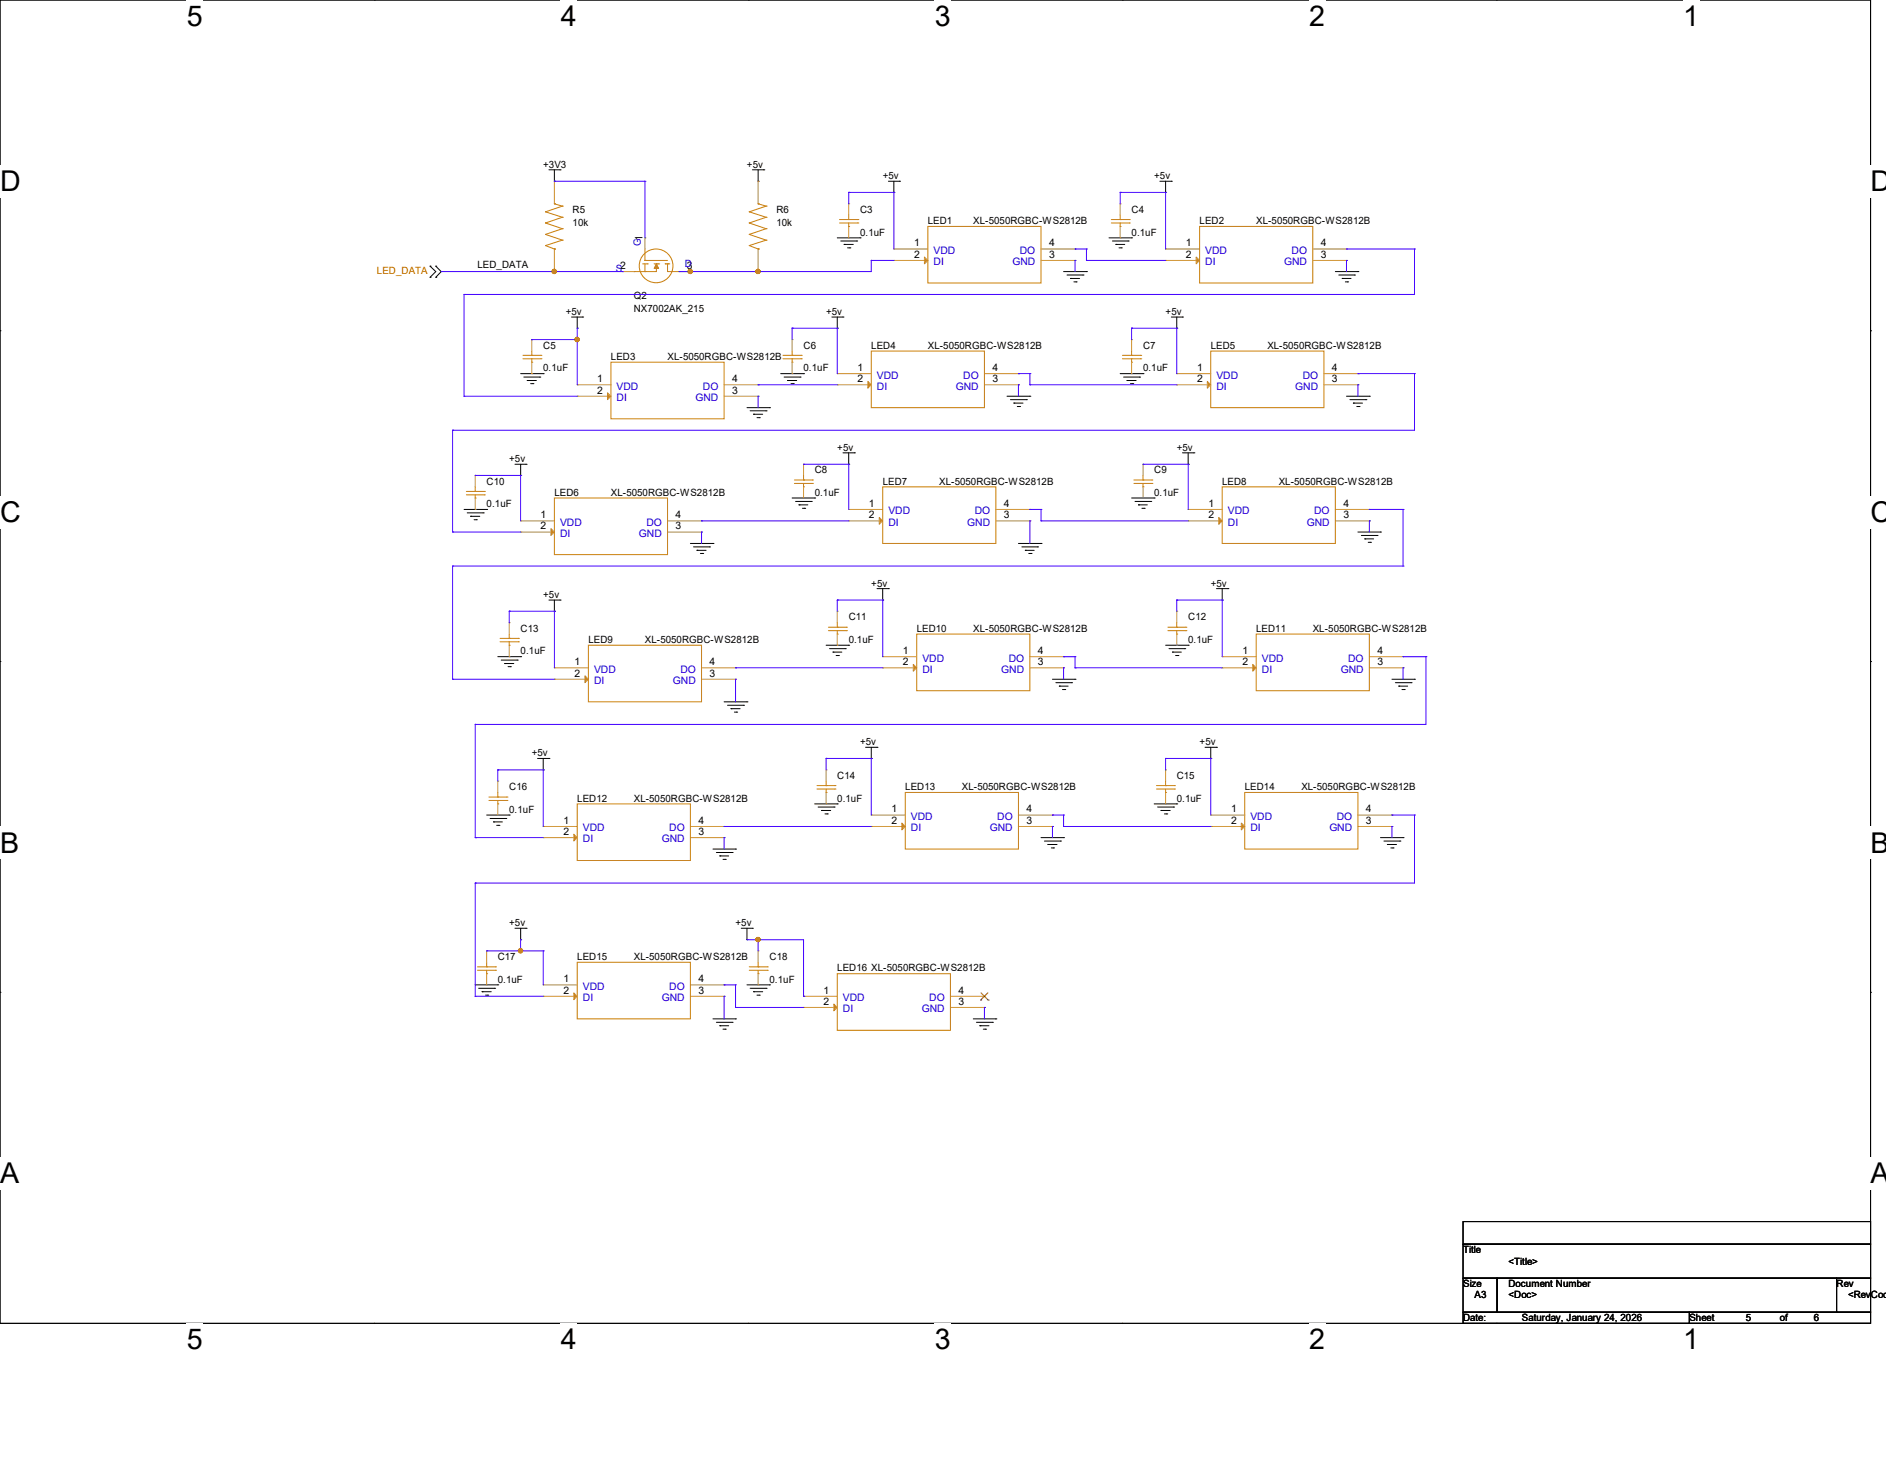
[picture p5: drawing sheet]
<svg xmlns="http://www.w3.org/2000/svg" width="279mm" height="216mm" viewBox="0 0 279 216" stroke-linecap="round" stroke-linejoin="round" font-family="sans-serif">
<path d="M0 0h277.1v196h-277.1z" fill="none" stroke="#000" stroke-width=".15"/>
<g fill="#fff">
<path d="M27.7 0h2.4v4.7h-2.4z"/>
<path d="M27.7 196h2.4v4.7h-2.4z"/>
</g>
<path d="M55.4 0h.1M55.4 196h.1" fill="none" stroke="#000" stroke-width=".15"/>
<g fill="#fff">
<path d="M83.1 0h2.4v4.7h-2.4z"/>
<path d="M83.1 196h2.4v4.7h-2.4z"/>
</g>
<path d="M110.8 0h.1M110.8 196h.1" fill="none" stroke="#000" stroke-width=".15"/>
<g fill="#fff">
<path d="M138.5 0h2.4v4.7h-2.4z"/>
<path d="M138.5 196h2.4v4.7h-2.4z"/>
</g>
<path d="M166.2 0h.1M166.2 196h.1" fill="none" stroke="#000" stroke-width=".15"/>
<g fill="#fff">
<path d="M193.9 0h2.4v4.7h-2.4z"/>
<path d="M193.9 196h2.4v4.7h-2.4z"/>
</g>
<path d="M221.7 0h.1M221.7 196h.1" fill="none" stroke="#000" stroke-width=".15"/>
<g fill="#fff">
<path d="M249.3 0h2.4v4.7h-2.4z"/>
<path d="M249.3 196h2.4v4.7h-2.4z"/>
<path d="M0 24.5h3v4.7h-3z"/>
<path d="M277.1 24.5h2.3v4.7h-2.3z"/>
<path d="M0 73.4h3v4.8h-3z"/>
<path d="M277.1 73.4h2.3v4.8h-2.3z"/>
</g>
<path d="M0 49h.1M277.1 49h.1" fill="none" stroke="#000" stroke-width=".15"/>
<g fill="#fff">
<path d="M0 122.4h2.8v4.8h-2.8z"/>
<path d="M277.1 122.4h2.3v4.8h-2.3z"/>
</g>
<path d="M0 98h.1M277.1 98h.1" fill="none" stroke="#000" stroke-width=".15"/>
<g fill="#fff">
<path d="M0 171.4h2.8v4.7h-2.8z"/>
<path d="M277 171.4h2.4v4.7h-2.4z"/>
</g>
<g fill="none" stroke="#000" stroke-width=".15">
<path d="M63.7 39.4h.1M63.7 39.4l.9 .8-.9 .9M64.6 39.4h.1M64.6 39.4l.8 .8-.8 .9M81.3 25.1h1.7M82.1 26.8h.1M82.1 25.1v1.7M83 25.1h.1M111.5 25.1h1.7M112.3 26.8h.1M112.3 25.1v1.7M113.2 25.1h.1"/>
<path d="M124 35.2h3.4M124.5 35.7h2.4M125.1 36.2h.1M125.1 36.2h1.3M125.6 36.7h.3M125.9 36.7h.1M126.9 35.7h.1M127.4 35.2h.1M131.6 26.8h1.7M132.4 28.5h.1M132.4 26.8v1.7M133.3 26.8h.1"/>
<path d="M164.3 35.2h3.3M164.8 35.7h2.3M165.3 36.2h.1M165.3 36.2h1.3M165.8 36.7h.3M166.1 36.7h.1M167.1 35.7h.1M167.6 35.2h.1M171.8 26.8h1.7M172.7 28.5h.1M172.7 26.8v1.7M173.5 26.8h.1"/>
<path d="M63.7 41.1h.1M64.6 41.1h.1M77.1 55.3h3.4M77.6 55.8h2.4M78.1 56.3h.1M78.1 56.3h1.4M78.6 56.8h.4M79 56.8h.1M80 55.8h.1M80.5 55.3h.1M84.7 46.9h1.6M85.5 48.6h.1"/>
<path d="M85.5 46.9v1.7M86.3 46.9h.1M115.7 55.3h3.3M116.2 55.8h2.3M116.7 56.3h.1M116.7 56.3h1.3M117.2 56.8h.3M117.5 56.8h.1M118.5 55.8h.1M119 55.3h.1M123.2 46.9h1.7M124 48.6h.1"/>
<path d="M124 46.9v1.7M124.9 46.9h.1M149.2 58.7h3.4M149.7 59.2h2.4M150.2 59.7h.1M150.2 59.7h1.4M152.1 59.2h.1M152.6 58.7h.1M157.6 40.2h3.4M158.1 40.7h2.3M158.6 41.2h.1M158.6 41.2h1.3"/>
<path d="M159.1 41.7h.3M159.4 41.7h.1M160.4 40.7h.1M161 40.2h.1M165.9 55.3h3.4M166.5 55.8h2.3M167 56.3h.1M167 56.3h1.3M167.5 56.8h.3M167.8 56.8h.1M168.8 55.8h.1M169.3 55.3h.1"/>
<path d="M173.5 46.9h1.7M174.3 48.6h.1M174.3 46.9v1.7M175.2 46.9h.1M197.8 40.2h3.4M198.3 40.7h2.4M198.8 41.2h.1M198.8 41.2h1.4M199.3 41.7h.3M199.5 58.7h3.4M199.6 41.7h.1M200 59.2h2.4"/>
<path d="M200.5 59.7h.1M200.5 59.7h1.3M200.7 40.7h.1M201.2 40.2h.1M202.4 59.2h.1M202.9 58.7h.1M68.7 75.4h3.4M69.2 75.9h2.4M69.7 76.5h.1M69.7 76.5h1.4M70.2 77h.4M70.6 77h.1"/>
<path d="M71.6 75.9h.1M72.1 75.4h.1M76.3 68.7h1.6M77.1 70.4h.1M77.1 68.7v1.7M77.9 68.7h.1M110.7 60.4h3.3M111.1 60.8h2.4M111.6 61.3h.1M111.6 61.3h1.4M112.1 61.8h.4M112.5 61.8h.1"/>
<path d="M113.5 60.8h.1M114 60.4h.1M117.3 73.7h3.4M117.9 74.3h2.3M118.4 74.8h.1M118.4 74.8h1.3M118.9 75.3h.3M119.2 75.3h.1M120.2 74.3h.1M120.7 73.7h.1M124.9 67.1h1.7M125.7 68.7h.1"/>
<path d="M125.7 67.1v1.6M126.6 67.1h.1M150.7 60.2h.3M151 60.2h.1M167.6 73.7h3.4M168.1 74.3h2.4M168.7 74.8h.1M168.7 74.8h1.3M169.2 75.3h.3M169.5 75.3h.1M170.5 74.3h.1M171 73.7h.1"/>
<path d="M175.2 67.1h1.7M176 68.7h.1M176 67.1v1.6M176.9 67.1h.1M201 60.2h.3M201.2 78.8h3.3M201.3 60.2h.1M201.7 79.3h2.3M202.2 79.8h.1M202.2 79.8h1.3M204 79.3h.1M204.5 78.8h.1"/>
<path d="M73.7 97.2h3.4M74.3 97.7h2.3M74.8 98.3h.1M74.8 98.3h1.3M75.3 98.7h.3M75.6 98.7h.1M76.6 97.7h.1M77.1 97.2h.1M81.3 88.9h1.7M82.1 90.5h.1M82.1 88.9v1.6M83 88.9h.1"/>
<path d="M102.3 80.5h3.3M102.7 81h2.4M103.3 81.5h.1M103.3 81.5h1.3M103.8 82h.3M104.1 82h.1M105.1 81h.1M105.6 80.5h.1M122.4 95.5h3.3M122.9 96.1h2.3M123.4 96.6h.1M123.4 96.6h1.3"/>
<path d="M123.9 97.1h.3M124.2 97.1h.1M125.2 96.1h.1M125.7 95.5h.1M129.9 87.2h1.7M130.8 88.9h.1M130.8 87.2v1.7M131.6 87.2h.1M150.9 80.5h3.3M151.4 81h2.3M151.9 81.5h.1M151.9 81.5h1.3"/>
<path d="M152.4 82h.3M152.7 82h.1M153.7 81h.1M154.2 80.5h.1M172.7 95.5h3.3M173.2 96.1h2.3M173.7 96.6h.1M173.7 96.6h1.3M174.2 97.1h.3M174.5 97.1h.1M175.5 96.1h.1M176 95.5h.1"/>
<path d="M180.2 87.2h1.7M181.1 88.9h.1M181.1 87.2v1.7M181.9 87.2h.1M202.7 80.3h.3M203 80.3h.1M79.6 112.3h1.7M80.5 114h.1M80.5 112.3v1.7M81.3 112.3h.1M107.3 103.9h3.4M107.8 104.4h2.4"/>
<path d="M108.3 104.9h.1M108.3 104.9h1.3M108.8 105.5h.3M109.1 105.5h.1M110.2 104.4h.1M110.7 103.9h.1M120.7 119h3.3M121.2 119.5h2.4M123.6 119.5h.1M124 119h.1M128.2 110.7h1.7M129.1 112.3h.1"/>
<path d="M129.1 110.7v1.6M129.9 110.7h.1M155.9 100.6h3.4M156.4 101.1h2.3M156.9 101.6h.1M156.9 101.6h1.3M157.4 102.1h.3M157.7 102.1h.1M158.7 101.1h.1M159.3 100.6h.1M171 119h3.3M171.5 119.5h2.4"/>
<path d="M173.9 119.5h.1M174.3 119h.1M178.5 110.7h1.7M179.4 112.3h.1M179.4 110.7v1.6M180.2 110.7h.1M206.2 100.6h3.3M206.7 101.1h2.3M207.2 101.6h.1M207.2 101.6h1.3M207.7 102.1h.3M208 102.1h.1"/>
<path d="M209 101.1h.1M209.5 100.6h.1M72.1 120.7h3.3M72.6 121.2h2.3M73.1 121.7h.1M73.1 121.7h1.3M73.6 122.2h.3M73.9 122.2h.1M74.9 121.2h.1M75.4 120.7h.1M76.3 137.5h1.6M77.1 139.1h.1"/>
<path d="M77.1 137.5v1.6M77.9 137.5h.1M105.6 125.7h3.4M106.1 126.2h2.4M106.6 126.7h.1M106.6 126.7h1.3M107.1 127.3h.3M107.4 127.3h.1M108.5 126.2h.1M109 125.7h.1M109.8 137.5h1.7M110.7 139.1h.1"/>
<path d="M110.7 137.5v1.6M111.5 137.5h.1M121.7 120h.1M121.7 120h1.4M122.2 120.5h.4M122.6 120.5h.1M154.2 124h3.4M154.7 124.5h2.4M155.2 125.1h.1M155.2 125.1h1.4M155.7 125.6h.4M156.1 125.6h.1"/>
<path d="M157.1 124.5h.1M157.6 124h.1M172 120h.1M172 120h1.4M172.5 120.5h.3M172.8 120.5h.1M204.5 124h3.4M205 124.5h2.4M205.5 125.1h.1M205.5 125.1h1.4M206 125.6h.4M206.4 125.6h.1"/>
<path d="M207.4 124.5h.1M207.9 124h.1M0 146.9h.1M70.4 145.8h3.3M70.9 146.3h2.4M71.4 146.9h.1M71.4 146.9h1.4M71.9 147.4h.4M72.3 147.4h.1M73.3 146.3h.1M73.7 145.8h.1M105.6 150.9h3.4"/>
<path d="M106.1 151.4h2.4M106.6 151.9h.1M106.6 151.9h1.3M107.1 152.4h.3M107.4 152.4h.1M108.5 151.4h.1M109 150.9h.1M110.7 145.8h3.3M111.1 146.3h2.4M111.6 146.9h.1M111.6 146.9h1.4M112.1 147.4h.4"/>
<path d="M112.5 147.4h.1M113.5 146.3h.1M114 145.8h.1M144.2 150.9h3.3M144.7 151.4h2.3M145.2 151.9h.1M145.2 151.9h1.3M145.7 152.4h.3M146 152.4h.1M147 151.4h.1M147.5 150.9h.1M277.1 146.9h.1"/>
<path d="M216.7 180.9h60.4v3.3h-60.4zM216.7 184.2h60.4v5.1h-60.4zM216.7 189.3h5.1v5h-5.1zM216.7 194.3h33.6v1.7h-33.6zM221.8 189.3h50.3v5h-50.3zM250.3 194.3h26.8v1.7h-26.8zM272.1 189.3h5v5h-5z"/>
</g>
<g fill="none" stroke="#cc8006" stroke-width=".15">
<path d="M80.8 31.4h.1M80.8 33h.1M80.8 34.7h.1M80.8 36.4h.1M80.8 31.4l2.5 .8M80.8 33l2.5 .9M80.8 34.7l2.5 .9M80.8 36.4l1.3 .5M82.1 36.9h.1M82.1 30.2h.1M82.1 30.2l1.2 .3M83.3 30.5h.1"/>
<path d="M83.3 32.2h.1M83.3 33.9h.1M83.3 35.6h.1M83.3 30.5l-2.5 .9M83.3 32.2l-2.5 .8M83.3 33.9l-2.5 .8M83.3 35.6l-2.5 .8M95.2 39.1h.7M95.5 38.6h.1M95.5 36.9v1.7M95.5 39.1v1.1M95.5 38.6h3.4"/>
<path d="M95.9 39.1h.1M96.9 39.1h.7M97.2 39.1h.1M97.2 39.1v1.1h-3.3M97.6 39.1h.1M98.6 39.1h.1M98.6 39.1h.6M98.9 39.1h.1M98.9 39.1v1.1h1.7M111 31.4h.1M111 33h.1M111 34.7h.1"/>
<path d="M111 36.4h.1M111 31.4l2.5 .8M111 33l2.5 .9M111 34.7l2.5 .9M111 36.4l1.3 .5M112.3 36.9h.1M112.3 30.2h.1M112.3 30.2l1.2 .3M113.5 30.5h.1M113.5 32.2h.1M113.5 33.9h.1M113.5 35.6h.1"/>
<path d="M113.5 30.5l-2.5 .9M113.5 32.2l-2.5 .8M113.5 33.9l-2.5 .8M113.5 35.6l-2.5 .8M124.4 32.5h2.7M124.4 33h2.7M125.7 33.5h.1M125.7 32.5h.1M125.7 31.8v.7M125.7 33v.5M127.1 32.5h.1M127.1 33h.1"/>
<path d="M137.5 33.5h16.7v8.4h-16.7zM164.6 32.5h2.7M164.6 33h2.7M165.9 33.5h.1M165.9 32.5h.1M165.9 31.8v.7M165.9 33v.5M167.3 32.5h.1M167.3 33h.1M177.7 33.5h16.8v8.4h-16.8zM77.5 52.6h2.6M77.5 53.1h2.6"/>
<path d="M78.8 53.6h.1M78.8 52.6h.1M78.8 52v.6M78.8 53.1v.5M80.1 52.6h.1M80.1 53.1h.1M90.5 53.6h16.8v8.4h-16.8zM93.9 40.2h.1M95.5 40.2h.1M100.6 40.2h.1M116 52.6h2.7M116 53.1h2.7"/>
<path d="M117.3 53.6h.1M117.3 52.6h.1M117.3 52v.6M117.3 53.1v.5M118.7 52.6h.1M118.7 53.1h.1M129.1 52h16.7v8.4h-16.7zM166.3 52.6h2.7M166.3 53.1h2.7M167.6 53.6h.1M167.6 52.6h.1M167.6 52v.6"/>
<path d="M167.6 53.1v.5M169 52.6h.1M169 53.1h.1M179.4 52h16.7v8.4h-16.7zM69.1 72.8h2.7M69.1 73.3h2.7M70.4 73.7h.1M70.4 72.8h.1M70.4 72.1v.7M70.4 73.3v.4M71.8 72.8h.1M71.8 73.3h.1"/>
<path d="M82.1 73.7h16.8v8.4h-16.8zM117.7 71.1h2.7M117.7 71.6h2.7M119 72.1h.1M119 71.1h.1M119 70.4v.7M119 71.6v.5M120.4 71.1h.1M120.4 71.6h.1M130.8 72.1h16.7v8.4h-16.7zM168 71.1h2.6M168 71.6h2.6"/>
<path d="M169.3 72.1h.1M169.3 71.1h.1M169.3 70.4v.7M169.3 71.6v.5M170.6 71.1h.1M170.6 71.6h.1M181.1 72.1h16.7v8.4h-16.7zM74.1 94.5h2.7M74.1 95h2.7M75.4 95.5h.1M75.4 94.5h.1M75.4 93.9v.6"/>
<path d="M75.4 95v.5M76.8 94.5h.1M76.8 95h.1M87.2 95.5h16.7v8.4h-16.7zM122.7 92.9h2.7M122.7 93.4h2.7M124 93.9h.1M124 92.9h.1M124 92.2v.7M124 93.4v.5M125.4 92.9h.1M125.4 93.4h.1"/>
<path d="M135.8 93.9h16.8v8.4h-16.8zM173 92.9h2.7M173 93.4h2.7M174.3 93.9h.1M174.3 92.9h.1M174.3 92.2v.7M174.3 93.4v.5M175.7 92.9h.1M175.7 93.4h.1M186.1 93.9h16.8v8.4h-16.8zM72.4 118h2.7M72.4 118.5h2.7"/>
<path d="M73.7 119h.1M73.7 118h.1M73.7 117.3v.7M73.7 118.5v.5M75.1 118h.1M75.1 118.5h.1M85.5 119h16.8v8.4h-16.8zM121 116.3h2.7M121 116.8h2.7M122.4 117.3h.1M122.4 116.3h.1M122.4 115.7v.6"/>
<path d="M122.4 116.8v.5M123.7 116.3h.1M123.7 116.8h.1M134.1 117.3h16.8v8.4h-16.8zM171.3 116.3h2.7M171.3 116.8h2.7M172.7 117.3h.1M172.7 116.3h.1M172.7 115.7v.6M172.7 116.8v.5M174 116.3h.1M174 116.8h.1"/>
<path d="M184.4 117.3h16.8v8.4h-16.8zM70.7 143.2h2.7M70.7 143.7h2.7M72.1 144.2h.1M72.1 143.2h.1M72.1 142.5v.7M72.1 143.7v.5M73.4 143.2h.1M73.4 143.7h.1M85.5 142.5h16.8v8.4h-16.8zM111 143.2h2.7M111 143.7h2.7"/>
<path d="M112.3 144.2h.1M112.3 143.2h.1M112.3 142.5v.7M112.3 143.7v.5M113.7 143.2h.1M113.7 143.7h.1M124 144.2h16.8v8.4h-16.8z"/>
<circle cx="97.2" cy="39.4" r="2.5"/>
</g>
<g fill="none" stroke="#a84" stroke-width=".15">
<path d="M82.1 26.8h.1M82.1 26.8v3.4M82.1 36.9v3.3M95.5 35.2h.1M95.5 35.2v1.7M112.3 26.8h.1M112.3 26.8v3.4M112.3 36.9v3.3M125.7 30.2h.1M125.7 35.2h.1M125.7 30.2v1.6M125.7 33.5v1.7"/>
<path d="M132.4 36.9h.1M132.4 38.6h.1M132.4 36.9h5.1M132.4 38.6h5.1M154.2 36.9h5.1M154.2 38.6h5.1M159.3 38.6h.1M159.3 36.9h.1M165.9 30.2h.1M165.9 35.2h.1M165.9 30.2v1.6M165.9 33.5v1.7"/>
<path d="M172.7 36.9h.1M172.7 38.6h.1M172.7 36.9h5M172.7 38.6h5M194.5 36.9h5M194.5 38.6h5M199.5 38.6h.1M199.5 36.9h.1M78.8 50.3h.1M78.8 55.3h.1M78.8 50.3v1.7M78.8 53.6v1.7"/>
<path d="M82.1 40.2h.1M85.5 57h.1M85.5 58.7h.1M85.5 57h5M85.5 58.7h5M92.2 40.2h.1M92.2 40.2h1.7M100.6 40.2h1.7M102.3 40.2h.1M107.3 57h5M107.3 58.7h5M112.3 40.2h.1"/>
<path d="M112.3 58.7h.1M112.3 57h.1M117.3 50.3h.1M117.3 55.3h.1M117.3 50.3v1.7M117.3 53.6v1.7M124 55.3h.1M124 57h.1M124 55.3h5.1M124 57h5.1M145.8 55.3h5.1M145.8 57h5.1"/>
<path d="M150.9 57h.1M150.9 55.3h.1M167.6 50.3h.1M167.6 55.3h.1M167.6 50.3v1.7M167.6 53.6v1.7M174.3 55.3h.1M174.3 57h.1M174.3 55.3h5.1M174.3 57h5.1M196.1 55.3h5.1M196.1 57h5.1"/>
<path d="M201.2 57h.1M201.2 55.3h.1M70.4 70.4h.1M70.4 75.4h.1M70.4 70.4v1.7M70.4 73.7v1.7M77.1 77.1h.1M77.1 78.8h.1M77.1 77.1h5M77.1 78.8h5M98.9 77.1h5M98.9 78.8h5"/>
<path d="M103.9 78.8h.1M103.9 77.1h.1M119 68.7h.1M119 73.7h.1M119 68.7v1.7M119 72.1v1.6M125.7 75.4h.1M125.7 77.1h.1M125.7 77.1h5.1M125.7 75.4h5.1M147.5 77.1h5.1M147.5 75.4h5.1"/>
<path d="M152.6 77.1h.1M152.6 75.4h.1M169.3 68.7h.1M169.3 73.7h.1M169.3 68.7v1.7M169.3 72.1v1.6M176 75.4h.1M176 77.1h.1M176 77.1h5.1M176 75.4h5.1M197.8 77.1h5.1M197.8 75.4h5.1"/>
<path d="M202.9 77.1h.1M202.9 75.4h.1M75.4 92.2h.1M75.4 97.2h.1M75.4 92.2v1.7M75.4 95.5v1.7M82.1 98.9h.1M82.1 98.9h5.1M103.9 98.9h5.1M109 98.9h.1M124 90.5h.1M124 95.5h.1"/>
<path d="M124 90.5v1.7M124 93.9v1.6M130.8 97.2h.1M130.8 98.9h.1M130.8 97.2h5M130.8 98.9h5M152.6 97.2h5M152.6 98.9h5M157.6 98.9h.1M157.6 97.2h.1M174.3 90.5h.1M174.3 95.5h.1"/>
<path d="M174.3 90.5v1.7M174.3 93.9v1.6M181.1 97.2h.1M181.1 98.9h.1M181.1 97.2h5M181.1 98.9h5M202.9 97.2h5M202.9 98.9h5M207.9 98.9h.1M207.9 97.2h.1M73.7 115.7h.1M73.7 115.7v1.6"/>
<path d="M73.7 119v1.7M82.1 100.6h.1M82.1 100.6h5.1M103.9 100.6h5.1M109 100.6h.1M122.4 114h.1M122.4 119h.1M122.4 114v1.7M122.4 117.3v1.7M172.7 114h.1M172.7 119h.1M172.7 114v1.7"/>
<path d="M172.7 117.3v1.7M73.7 120.7h.1M80.5 122.4h.1M80.5 124h.1M80.5 122.4h5M80.5 124h5M102.3 122.4h5M102.3 124h5M107.3 124h.1M107.3 122.4h.1M129.1 120.7h.1M129.1 122.4h.1"/>
<path d="M129.1 122.4h5M129.1 120.7h5M150.9 122.4h5M150.9 120.7h5M155.9 122.4h.1M155.9 120.7h.1M179.4 120.7h.1M179.4 122.4h.1M179.4 122.4h5M179.4 120.7h5M201.2 122.4h5M201.2 120.7h5"/>
<path d="M206.2 122.4h.1M206.2 120.7h.1M72.1 140.8h.1M72.1 145.8h.1M72.1 140.8v1.7M72.1 144.2v1.6M80.5 145.8h.1M80.5 147.5h.1M80.5 147.5h5M80.5 145.8h5M102.3 147.5h5M102.3 145.8h5"/>
<path d="M107.3 147.5h.1M107.3 145.8h.1M112.3 140.8h.1M112.3 145.8h.1M112.3 140.8v1.7M112.3 144.2v1.6M119 147.5h.1M119 149.2h.1M119 147.5h5M119 149.2h5M140.8 147.5h5M140.8 149.2h5"/>
<path d="M145.8 149.2h.1M145.8 147.5h.1"/>
</g>
<g fill="#a84" stroke="#a84" stroke-width=".15">
<path d="M85 123.5l.5 .5-.5 .5z"/>
<path d="M81.6 78.3l.5 .5-.5 .5z"/>
<path d="M128.6 56.5l.5 .5-.5 .5z"/>
<path d="M135.3 98.4l.5 .5-.5 .5z"/>
<path d="M123.5 148.7l.5 .5-.5 .5z"/>
<path d="M185.6 98.4l.5 .5-.5 .5z"/>
<path d="M178.9 56.5l.5 .5-.5 .5z"/>
<path d="M136.9 38.1l.6 .5-.6 .5z"/>
<path d="M86.7 100.1l.5 .5-.5 .5z"/>
<path d="M133.6 121.9l.5 .5-.5 .5z"/>
<path d="M130.3 76.6l.5 .5-.5 .5z"/>
<path d="M90 58.2l.5 .5-.5 .5z"/>
<path d="M177.2 38.1l.5 .5-.5 .5z"/>
<path d="M183.9 121.9l.5 .5-.5 .5z"/>
<path d="M180.6 76.6l.5 .5-.5 .5z"/>
<path d="M85 147l.5 .5-.5 .5z"/>
</g>
<path d="M97.2 39.1l.4 .7h-.7z" fill="#cc8006" stroke="#cc8006" stroke-width=".15"/>
<path d="M145.3 148.1h.1M145.3 147l1.1 1.1M146.3 147l-1 1.1M146.4 148.1h.1" fill="none" stroke="#804000" stroke-width=".15"/>
<g fill="none" stroke="#4200ff" stroke-width=".15">
<path d="M82.1 26.8h.1M82.1 26.8h13.4M95.5 26.8h.1M95.5 26.8v8.4M125.7 28.5h.1M125.7 28.5v1.7M125.7 28.5h6.7M129.1 38.6h.1M129.1 38.6v1.6h-28.5M129.1 38.6h3.3M132.4 28.5h.1M132.4 28.5v8.4"/>
<path d="M159.3 36.9h.1M159.3 38.6h.1M159.3 36.9h1.7M159.3 38.6v1.6M161 36.9h.1M161 38.6h.1M161 36.9v1.7M161 38.6h11.7M165.9 28.5h.1M165.9 28.5h6.8M165.9 28.5v1.7M172.7 28.5h.1"/>
<path d="M172.7 28.5v8.4M199.5 36.9h.1M199.5 38.6h.1M199.5 36.9h10M199.5 38.6v1.6M209.5 36.9h.1M209.5 36.9v6.7h-140.8M65.4 40.2h26.8M68.7 43.6h.1M68.7 58.7h.1M68.7 43.6v15.1M68.7 58.7h16.8"/>
<path d="M78.8 50.3h.1M78.8 50.3h6.7M82.1 40.2h.1M85.5 48.6h.1M85.5 50.3h.1M85.5 48.6v8.4M92.2 40.2h.1M102.3 40.2h.1M112.3 40.2h.1M112.3 57h.1M112.3 58.7h.1M112.3 57h11.7"/>
<path d="M112.3 58.7v1.7M117.3 48.6h.1M117.3 48.6v1.7M117.3 48.6h6.7M124 48.6h.1M124 48.6v6.7M150.9 55.3h.1M150.9 57h.1M150.9 55.3h1.7M150.9 57v1.7M152.6 55.3h.1M152.6 57h.1"/>
<path d="M152.6 55.3v1.7M152.6 57h21.7M167.6 48.6h.1M167.6 48.6h6.7M167.6 48.6v1.7M174.3 48.6h.1M174.3 48.6v6.7M201.2 55.3h.1M201.2 57h.1M201.2 55.3h8.3M201.2 57v1.7M209.5 55.3h.1"/>
<path d="M209.5 55.3v8.4h-142.4M67.1 63.7h.1M67.1 78.8h.1M67.1 63.7v15.1M67.1 78.8h10M70.4 70.4h.1M70.4 70.4h6.7M77.1 70.4h.1M77.1 70.4v6.7M103.9 77.1h.1M103.9 78.8h.1M103.9 77.1h21.8"/>
<path d="M103.9 78.8v1.7M119 68.7h.1M119 68.7h6.7M125.7 68.7h.1M125.7 68.7v6.7M152.6 75.4h.1M152.6 77.1h.1M152.6 77.1v3.4M152.6 75.4h1.6M154.2 75.4h.1M154.2 77.1h.1M154.2 75.4v1.7"/>
<path d="M154.2 77.1h21.8M169.3 68.7h.1M169.3 68.7h6.7M176 68.7h.1M176 68.7v6.7M202.9 75.4h.1M202.9 77.1h.1M202.9 75.4h5M202.9 77.1v1.7M207.9 75.4h.1M207.9 75.4v8.4M67.1 83.8h.1"/>
<path d="M67.1 83.8v16.8M67.1 83.8h140.8M75.4 90.5h.1M75.4 90.5v1.7M75.4 90.5h6.7M82.1 90.5h.1M82.1 90.5v8.4M109 98.9h.1M109 98.9h21.8M124 88.9h.1M124 88.9v1.6M124 88.9h6.8"/>
<path d="M130.8 88.9h.1M130.8 88.9v8.3M157.6 97.2h.1M157.6 98.9h.1M157.6 97.2h1.7M157.6 98.9v1.7M159.3 97.2h.1M159.3 98.9h.1M159.3 97.2v1.7M159.3 98.9h21.8M174.3 88.9h.1M174.3 88.9v1.6"/>
<path d="M174.3 88.9h6.8M181.1 88.9h.1M181.1 88.9v8.3M207.9 83.8h.1M207.9 97.2h.1M207.9 98.9h.1M207.9 98.9v1.7M207.9 97.2h3.3M211.2 97.2h.1M211.2 97.2v10.1h-140.8M67.1 100.6h.1M67.1 100.6h15"/>
<path d="M70.4 107.3h.1M70.4 107.3v16.7M73.7 114h.1M73.7 114v1.7M73.7 114h6.8M80.5 114h.1M80.5 114v8.4M109 100.6h.1M109 100.6v3.3M122.4 112.3h.1M122.4 112.3v1.7M122.4 112.3h6.7"/>
<path d="M129.1 112.3h.1M129.1 112.3v8.4M172.7 112.3h.1M172.7 112.3v1.7M172.7 112.3h6.7M179.4 112.3h.1M179.4 112.3v8.4M70.4 124h.1M70.4 130.8h.1M70.4 130.8v16.7M70.4 124h10.1M77.1 139.1h.1"/>
<path d="M77.1 139.1v1.7M107.3 122.4h.1M107.3 124h.1M107.3 122.4h21.8M107.3 124v1.7M110.7 139.1h.1M110.7 139.1h8.3v8.4M112.3 139.1h.1M112.3 139.1v1.7M155.9 120.7h.1M155.9 122.4h.1M155.9 120.7h1.7"/>
<path d="M155.9 122.4v1.6M157.6 120.7h.1M157.6 122.4h.1M157.6 120.7v1.7M157.6 122.4h21.8M206.2 120.7h.1M206.2 122.4h.1M206.2 120.7h3.3M206.2 122.4v1.6M209.5 120.7h.1M209.5 120.7v10.1h-139.1M70.4 147.5h.1"/>
<path d="M70.4 147.5h10.1M72.1 140.8h.1M72.1 140.8h8.4M77.1 140.8h.1M80.5 140.8h.1M80.5 140.8v5M107.3 145.8h.1M107.3 147.5h.1M107.3 147.5v3.4M107.3 145.8h1.7M109 145.8h.1M109 149.2h.1"/>
<path d="M109 145.8v3.4M109 149.2h10M119 147.5h.1M145.8 149.2h.1M145.8 149.2v1.7"/>
</g>
<g fill="#f00" stroke="#f00" stroke-width=".15">
<circle cx="82.1" cy="40.2" r=".32"/>
<circle cx="102.3" cy="40.2" r=".32"/>
<circle cx="112.3" cy="40.2" r=".32"/>
<circle cx="85.5" cy="50.3" r=".32"/>
<circle cx="77.1" cy="140.8" r=".32"/>
<circle cx="112.3" cy="139.1" r=".32"/>
</g>
<g font-size="4.2">
<text x="27.7" y="3.8">5</text>
<text x="83.1" y="3.8">4</text>
<text x="138.5" y="3.8">3</text>
<text x="193.9" y="3.8">2</text>
<text x="249.3" y="3.8">1</text>
<text x="0" y="28.3">D</text>
<text x="277.1" y="28.3">D</text>
<text x="0" y="77.3">C</text>
<text x="277.1" y="77.3">C</text>
<text x="0" y="126.2">B</text>
<text x="277.1" y="126.2">B</text>
<text x="0" y="175.2">A</text>
<text x="277.1" y="175.2">A</text>
<text x="27.7" y="199.8">5</text>
<text x="83.1" y="199.8">4</text>
<text x="138.5" y="199.8">3</text>
<text x="193.9" y="199.8">2</text>
<text x="249.3" y="199.8">1</text>
</g>
<g font-size="1.5">
<text x="80.5" y="24.8">+3V3</text>
<text x="110.7" y="24.8">+5v</text>
<text x="130.8" y="26.5">+5v</text>
<text x="171" y="26.5">+5v</text>
<text x="84.8" y="31.5">R5</text>
<text x="84.8" y="33.5">10k</text>
<text x="115" y="31.5">R6</text>
<text x="115" y="33.5">10k</text>
<text x="127.4" y="34.9">0.1uF</text>
<text x="127.4" y="31.5">C3</text>
<text x="137.5" y="33.2">LED1</text>
<text x="144.2" y="33.2">XL-5050RGBC-WS2812B</text>
<text x="167.6" y="34.9">0.1uF</text>
<text x="167.6" y="31.5">C4</text>
<text x="177.7" y="33.2">LED2</text>
<text x="186.1" y="33.2">XL-5050RGBC-WS2812B</text>
<text x="70.7" y="39.7">LED_DATA</text>
<text x="91.9" y="39.8">2</text>
<text x="101.8" y="39.8">3</text>
<text x="135.4" y="36.5">1</text>
<text x="135.4" y="38.2">2</text>
<text x="155.4" y="38.2">3</text>
<text x="155.4" y="36.5">4</text>
<text x="175.7" y="36.5">1</text>
<text x="175.7" y="38.2">2</text>
<text x="195.7" y="38.2">3</text>
<text x="195.7" y="36.5">4</text>
<text x="83.8" y="46.6">+5v</text>
<text x="93.9" y="44.3">Q2</text>
<text x="93.9" y="46.3">NX7002AK_215</text>
<text x="122.4" y="46.6">+5v</text>
<text x="172.7" y="46.6">+5v</text>
<text x="80.5" y="51.6">C5</text>
<text x="90.5" y="53.3">LED3</text>
<text x="98.9" y="53.3">XL-5050RGBC-WS2812B</text>
<text x="119" y="51.6">C6</text>
<text x="129.1" y="51.6">LED4</text>
<text x="137.5" y="51.6">XL-5050RGBC-WS2812B</text>
<text x="169.3" y="51.6">C7</text>
<text x="179.4" y="51.6">LED5</text>
<text x="187.8" y="51.6">XL-5050RGBC-WS2812B</text>
<text x="80.5" y="55">0.1uF</text>
<text x="88.5" y="56.6">1</text>
<text x="88.5" y="58.3">2</text>
<text x="108.5" y="58.3">3</text>
<text x="108.5" y="56.6">4</text>
<text x="119" y="55">0.1uF</text>
<text x="127" y="54.9">1</text>
<text x="127" y="56.6">2</text>
<text x="147" y="56.6">3</text>
<text x="147" y="54.9">4</text>
<text x="169.3" y="55">0.1uF</text>
<text x="177.3" y="54.9">1</text>
<text x="177.3" y="56.6">2</text>
<text x="197.3" y="56.6">3</text>
<text x="197.3" y="54.9">4</text>
<text x="72.1" y="71.8">C10</text>
<text x="75.4" y="68.4">+5v</text>
<text x="120.7" y="70.1">C8</text>
<text x="124" y="66.7">+5v</text>
<text x="130.8" y="71.8">LED7</text>
<text x="139.2" y="71.8">XL-5050RGBC-WS2812B</text>
<text x="171" y="70.1">C9</text>
<text x="174.3" y="66.7">+5v</text>
<text x="181.1" y="71.8">LED8</text>
<text x="189.4" y="71.8">XL-5050RGBC-WS2812B</text>
<text x="72.1" y="75.1">0.1uF</text>
<text x="80.1" y="76.8">1</text>
<text x="82.1" y="73.4">LED6</text>
<text x="90.5" y="73.4">XL-5050RGBC-WS2812B</text>
<text x="100.1" y="76.8">4</text>
<text x="120.7" y="73.4">0.1uF</text>
<text x="128.7" y="75.1">1</text>
<text x="128.7" y="76.8">2</text>
<text x="148.7" y="76.8">3</text>
<text x="148.7" y="75.1">4</text>
<text x="171" y="73.4">0.1uF</text>
<text x="179" y="75.1">1</text>
<text x="179" y="76.8">2</text>
<text x="199" y="76.8">3</text>
<text x="199" y="75.1">4</text>
<text x="80.1" y="78.4">2</text>
<text x="100.1" y="78.4">3</text>
<text x="80.5" y="88.5">+5v</text>
<text x="129.1" y="86.9">+5v</text>
<text x="179.4" y="86.9">+5v</text>
<text x="77.1" y="93.6">C13</text>
<text x="87.2" y="95.3">LED9</text>
<text x="95.6" y="95.3">XL-5050RGBC-WS2812B</text>
<text x="125.7" y="95.3">0.1uF</text>
<text x="125.7" y="91.9">C11</text>
<text x="135.8" y="93.6">LED10</text>
<text x="144.2" y="93.6">XL-5050RGBC-WS2812B</text>
<text x="176" y="95.3">0.1uF</text>
<text x="176" y="91.9">C12</text>
<text x="186.1" y="93.6">LED11</text>
<text x="194.5" y="93.6">XL-5050RGBC-WS2812B</text>
<text x="77.1" y="96.9">0.1uF</text>
<text x="85.1" y="98.5">1</text>
<text x="85.1" y="100.2">2</text>
<text x="105.1" y="100.2">3</text>
<text x="105.1" y="98.5">4</text>
<text x="133.8" y="96.9">1</text>
<text x="133.8" y="98.5">2</text>
<text x="153.8" y="98.5">3</text>
<text x="153.8" y="96.9">4</text>
<text x="184.1" y="96.9">1</text>
<text x="184.1" y="98.5">2</text>
<text x="204" y="98.5">3</text>
<text x="204" y="96.9">4</text>
<text x="78.8" y="112">+5v</text>
<text x="127.4" y="110.3">+5v</text>
<text x="177.7" y="110.3">+5v</text>
<text x="75.4" y="117">C16</text>
<text x="85.5" y="118.7">LED12</text>
<text x="93.9" y="118.7">XL-5050RGBC-WS2812B</text>
<text x="124" y="118.7">0.1uF</text>
<text x="124" y="115.4">C14</text>
<text x="134.1" y="117">LED13</text>
<text x="142.5" y="117">XL-5050RGBC-WS2812B</text>
<text x="174.3" y="118.7">0.1uF</text>
<text x="174.3" y="115.4">C15</text>
<text x="184.4" y="117">LED14</text>
<text x="192.8" y="117">XL-5050RGBC-WS2812B</text>
<text x="75.4" y="120.4">0.1uF</text>
<text x="83.5" y="122">1</text>
<text x="83.5" y="123.7">2</text>
<text x="103.5" y="123.7">3</text>
<text x="103.5" y="122">4</text>
<text x="132.1" y="120.3">1</text>
<text x="132.1" y="122">2</text>
<text x="152.1" y="122">3</text>
<text x="152.1" y="120.3">4</text>
<text x="182.4" y="120.3">1</text>
<text x="182.4" y="122">2</text>
<text x="202.4" y="122">3</text>
<text x="202.4" y="120.3">4</text>
<text x="75.4" y="137.2">+5v</text>
<text x="109" y="137.2">+5v</text>
<text x="73.7" y="142.2">C17</text>
<text x="85.5" y="142.2">LED15</text>
<text x="93.9" y="142.2">XL-5050RGBC-WS2812B</text>
<text x="114" y="142.2">C18</text>
<text x="124" y="143.9">LED16 XL-5050RGBC-WS2812B</text>
<text x="73.7" y="145.5">0.1uF</text>
<text x="83.5" y="145.5">1</text>
<text x="83.5" y="147.1">2</text>
<text x="103.5" y="147.1">3</text>
<text x="103.5" y="145.5">4</text>
<text x="114" y="145.5">0.1uF</text>
<text x="122" y="147.1">1</text>
<text x="122" y="148.8">2</text>
<text x="142" y="148.8">3</text>
<text x="142" y="147.1">4</text>
<text x="216.7" y="185.6">Title</text>
<text x="216.7" y="190.6">Size</text>
<text x="223.5" y="187.3">&lt;Title&gt;</text>
<text x="223.5" y="190.6">Document Number</text>
<text x="272.1" y="190.6">Rev</text>
<text x="216.7" y="195.7">Date:</text>
<text x="218.4" y="192.3">A3</text>
<text x="223.5" y="192.3">&lt;Doc&gt;</text>
<text x="225.5" y="195.7">Saturday, January 24, 2026</text>
<text x="250.3" y="195.7">Sheet</text>
<text x="258.7" y="195.7">5</text>
<text x="263.7" y="195.7">of</text>
<text x="268.7" y="195.7">6</text>
<text x="273.8" y="192.3">&lt;RevCode</text>
</g>
<text font-size="1.5" fill="#f00" x="55.8" y="40.6">LED_DATA</text>
<g font-size="1.5" fill="#00c">
<text x="91.2" y="40.3">S</text>
<text x="95" y="36.4" transform="rotate(-90 95 36.4)">G1</text>
<text x="101.4" y="39.6">D</text>
<text x="138.3" y="37.6">VDD</text>
<text x="138.3" y="39.3">DI</text>
<text x="150" y="39.3">GND</text>
<text x="151.1" y="37.6">DO</text>
<text x="178.6" y="37.6">VDD</text>
<text x="178.6" y="39.3">DI</text>
<text x="190.2" y="39.3">GND</text>
<text x="191.3" y="37.6">DO</text>
<text x="91.4" y="57.7">VDD</text>
<text x="91.4" y="59.4">DI</text>
<text x="103" y="59.4">GND</text>
<text x="104.1" y="57.7">DO</text>
<text x="129.9" y="56">VDD</text>
<text x="129.9" y="57.7">DI</text>
<text x="141.6" y="57.7">GND</text>
<text x="142.7" y="56">DO</text>
<text x="180.2" y="56">VDD</text>
<text x="180.2" y="57.7">DI</text>
<text x="191.9" y="57.7">GND</text>
<text x="193" y="56">DO</text>
<text x="83" y="77.9">VDD</text>
<text x="95.8" y="77.9">DO</text>
<text x="131.6" y="76.2">VDD</text>
<text x="131.6" y="77.9">DI</text>
<text x="143.3" y="77.9">GND</text>
<text x="144.4" y="76.2">DO</text>
<text x="181.9" y="76.2">VDD</text>
<text x="181.9" y="77.9">DI</text>
<text x="193.6" y="77.9">GND</text>
<text x="194.7" y="76.2">DO</text>
<text x="83" y="79.5">DI</text>
<text x="94.7" y="79.5">GND</text>
<text x="88" y="99.6">VDD</text>
<text x="88" y="101.3">DI</text>
<text x="99.7" y="101.3">GND</text>
<text x="100.8" y="99.6">DO</text>
<text x="136.7" y="98">VDD</text>
<text x="136.7" y="99.6">DI</text>
<text x="148.3" y="99.6">GND</text>
<text x="149.4" y="98">DO</text>
<text x="186.9" y="98">VDD</text>
<text x="186.9" y="99.6">DI</text>
<text x="198.6" y="99.6">GND</text>
<text x="199.7" y="98">DO</text>
<text x="86.4" y="123.1">VDD</text>
<text x="86.4" y="124.8">DI</text>
<text x="98" y="124.8">GND</text>
<text x="99.1" y="123.1">DO</text>
<text x="135" y="121.4">VDD</text>
<text x="135" y="123.1">DI</text>
<text x="146.6" y="123.1">GND</text>
<text x="147.7" y="121.4">DO</text>
<text x="185.2" y="121.4">VDD</text>
<text x="185.2" y="123.1">DI</text>
<text x="196.9" y="123.1">GND</text>
<text x="198" y="121.4">DO</text>
<text x="86.4" y="146.6">VDD</text>
<text x="86.4" y="148.3">DI</text>
<text x="98" y="148.3">GND</text>
<text x="99.1" y="146.6">DO</text>
<text x="124.9" y="148.3">VDD</text>
<text x="124.9" y="149.9">DI</text>
<text x="136.6" y="149.9">GND</text>
<text x="137.7" y="148.3">DO</text>
</g>
</svg>
